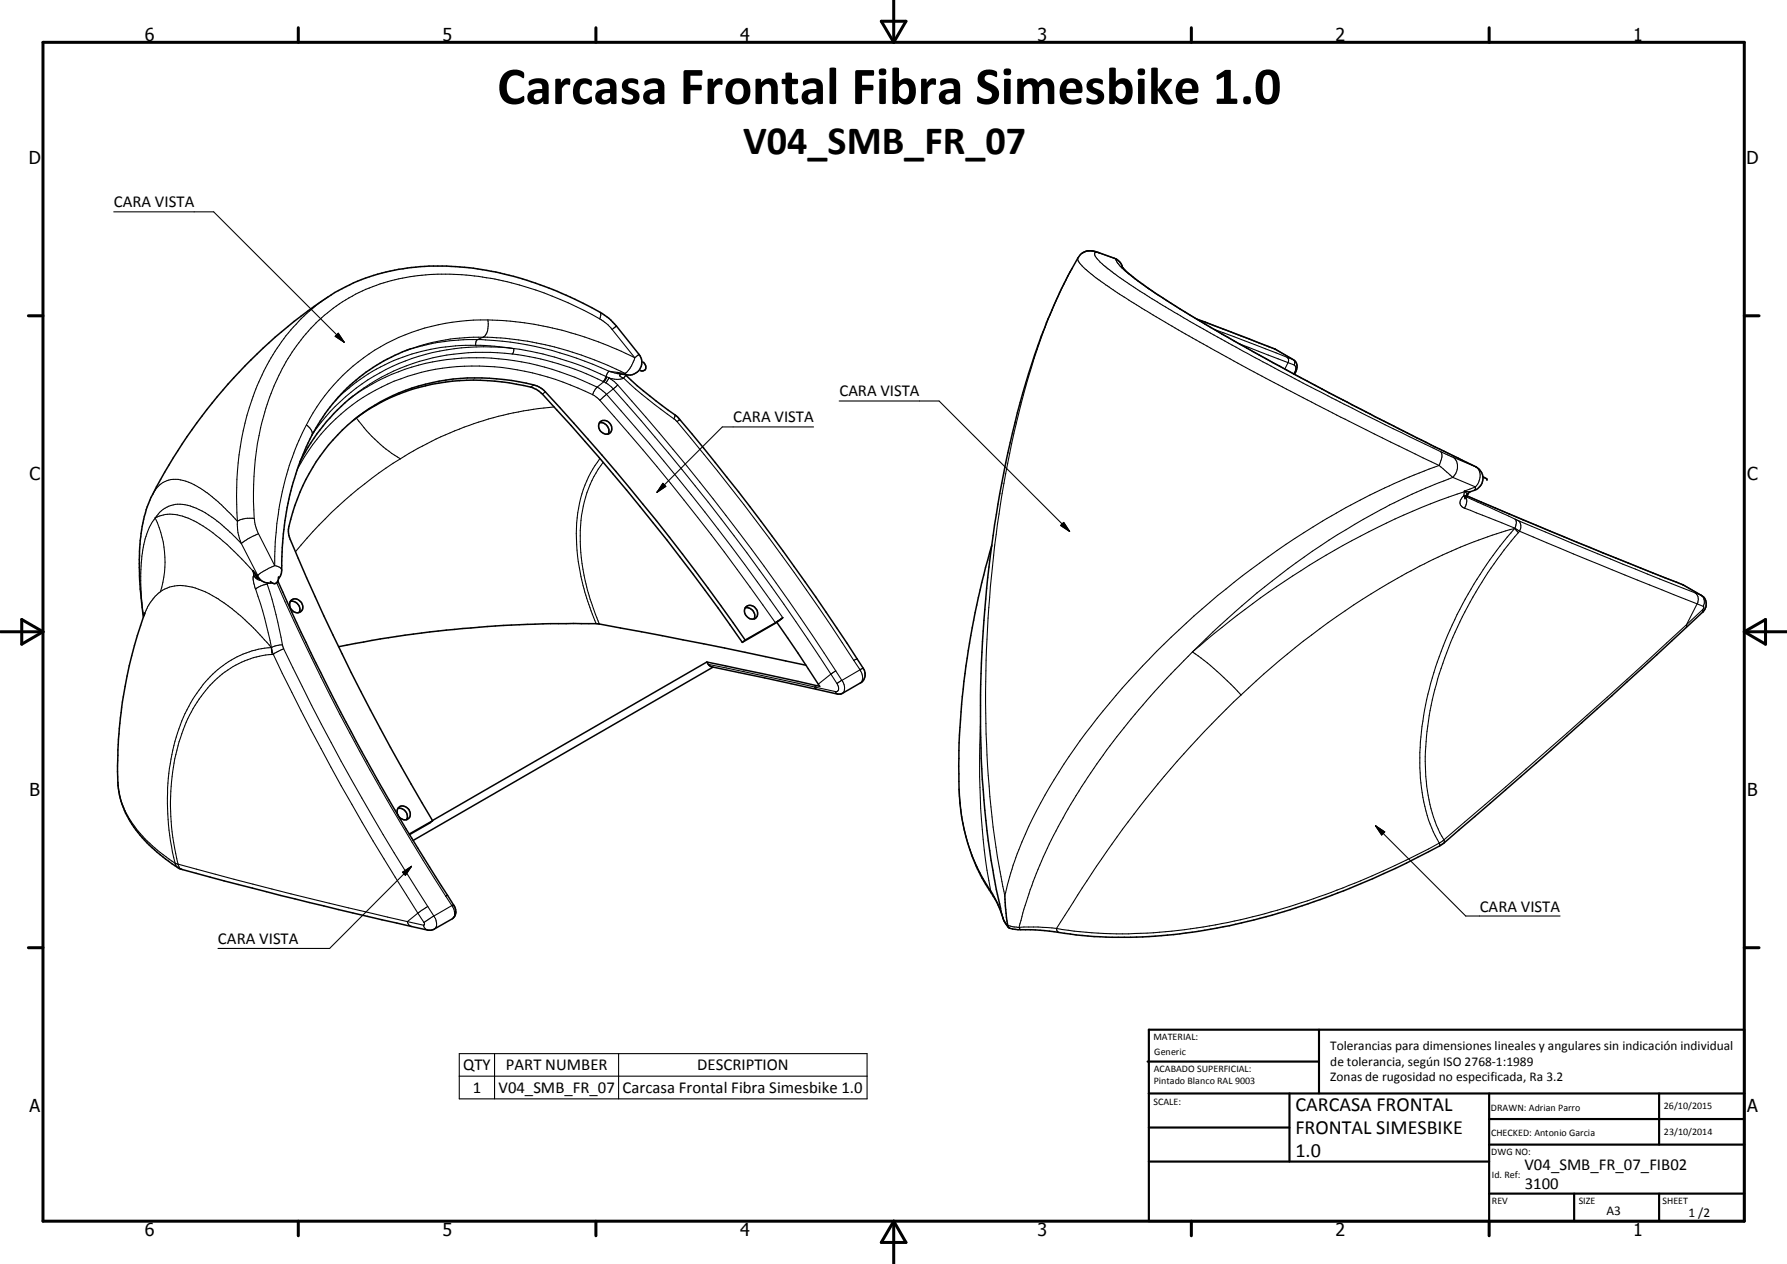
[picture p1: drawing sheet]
<svg xmlns="http://www.w3.org/2000/svg" width="420mm" height="297mm" viewBox="0 0 420 297" stroke-linecap="round" stroke-linejoin="round" font-family="sans-serif">
<g fill="none" stroke="#000" stroke-width=".35">
<path d="M263.8 62.7a47 47 0 0 0 9.7 7.4 661.6 661.6 0 0 0 49.8 27.8l23.7 11.8a3 3 0 0 1 1.7 2.9 3 3 0 0 1-2 2.6l-1.2 .4-.7 .9M263.9 62.9a3.1 3.1 0 0 0-1.9-2.2l-4.4-1.6a3.4 3.4 0 0 0-4.2 1.5l-3.3 6.2a155.5 155.5 0 0 0-12 34.8 287.6 287.6 0 0 0-6.5 88.8 172.4 172.4 0 0 0 3.7 23.1M281.3 75l14.7 5.6a29.2 29.2 0 0 1 8.1 3.9 2.41 2.41 0 0 1 .2 3.4M83 93.1a45.7 45.7 0 0 0-12.4 15.4M83.2 98.7a47.3 47.3 0 0 1 38.2-8.4 13.3 13.3 0 0 1 4.7 1.2l.7 .5a509.8 509.8 0 0 1 47.7 59M96.5 82a43 43 0 0 0-26 26.6 71 71 0 0 0-4.3 26.1l-.7 1.3M140.9 99.4a1.92 1.92 0 0 1 2.1 2.6M141 99.2a1.74 1.74 0 0 1 2.4 .3 1.74 1.74 0 0 1-.2 2.4 1.87 1.87 0 0 1-2-.6 1.87 1.87 0 0 1-.2-2.1zM145.1 87.8l1.2 .1a3.4 3.4 0 0 0 4.5-1.8l.1-.5a2.76 2.76 0 0 0-.7-2.3l-5.3-6.7a12.9 12.9 0 0 0-3.8-3.2 79.4 79.4 0 0 0-34-10.7l-6.2-.2a47.1 47.1 0 0 0-28.6 10.7 123.9 123.9 0 0 0-37.1 44.4 39.8 39.8 0 0 0-2.4 16.8l.2 4 .7 6.6M147 88a116.4 116.4 0 0 0 12.3 10 538.4 538.4 0 0 1 44 59.6 2.33 2.33 0 0 1-1 2.9l-4.2 2.4-1.2 .2-29.6-6.4-.6-.4-.5-.7M151.3 85.1a1.2 1.2 0 0 1 0 2h-.7M344.8 116.5l25.9 10.9 20.7 8.4a32.5 32.5 0 0 1 8.9 4.3 2.47 2.47 0 0 1 0 3.8 1608 1608 0 0 1-57.2 51.1l-3.6 3.1a189.6 189.6 0 0 1-44.7 18.1l-5.8 1.4a113.5 113.5 0 0 1-43.4 1.1l-3.3-.2a10.9 10.9 0 0 1-5-.4 1.99 1.99 0 0 1-.5-1.6l-.5-5.9"/>
<path d="M344.8 116.5l-.4 .5M348.6 112.1l1 .5M60.4 135.3a3.5 3.5 0 0 0 3.5 1.6M65.3 136.5a538.2 538.2 0 0 0 41.5 76.3v.2a2.26 2.26 0 0 1-.4 2.9l-4.5 2.5-1.2 .2-34.7-8.2-23.1-6.1a24.3 24.3 0 0 1-6.5-4.6 22.7 22.7 0 0 1-8.7-15.8 108.5 108.5 0 0 1 6.1-39.2l.2-.6M65.5 135.6v.4M65.5 136a1.03 1.03 0 0 1-.7 1.1 1.03 1.03 0 0 1-1.2-.4M233.2 128.1a180.8 180.8 0 0 0-7.5 60.6 45.2 45.2 0 0 0 8.2 22.5l1.1 2.3 1 2.9 1.1 1.6M68.2 141.4a1.86 1.86 0 0 1 1.9 .6 1.86 1.86 0 0 1 .2 1.9M68.4 141.1a1.75 1.75 0 0 1 2.3 .3 1.75 1.75 0 0 1 0 2.4 1.82 1.82 0 0 1-2.1-.5 1.82 1.82 0 0 1-.2-2.2zM79.6 152a274.1 274.1 0 0 1 61.3-5.4 1497.5 1497.5 0 0 1 48.6 9.7M166.2 155.6l-64.5 37.2M167.7 156.8l-70.6 40.7"/>
<path d="M175.2 142.8a1.93 1.93 0 0 1 2.1 2.7M175.2 150.4l-.7 .6M175.2 150.4a525.5 525.5 0 0 0-47.7-59l-.8-.5a47.9 47.9 0 0 0-41.3 6.1 44.1 44.1 0 0 0-17.6 28l.1 .9a494.1 494.1 0 0 0 33.8 67M175.3 142.7a1.74 1.74 0 0 1 2.4 .3 1.74 1.74 0 0 1-.3 2.4 1.87 1.87 0 0 1-1.9-.6 1.87 1.87 0 0 1-.2-2.1zM182.7 146.3l1.4-1.1-1.8 1.1-7.1 4.1M182.7 146.3l-8.2 4.7M182.7 146.3l10 15-26.5-5.7M93.5 190a1.92 1.92 0 0 1 2.1 2.6M93.7 189.8a1.72 1.72 0 0 1 2.7 1.1 1.4 1.4 0 0 1-.7 1.7 1.4 1.4 0 0 1-1.8-.6l-.5-1.1v-.6zM101.7 192.9l-.7 .5-4.7 2.7M101.7 192.9l-5.5 3.1"/>
</g>
<g fill="none" stroke="#000" stroke-width=".25">
<path d="M26.7 49.8h23.5l30.7 30.6M257.5 59.3a2.96 2.96 0 0 0-3.2 .3M257.5 59.3h.1M257.5 59.3a1.26 1.26 0 0 0 .5 1.6 47.8 47.8 0 0 0 8 6.2l12.3 7.6 16.8 9.4 20.9 10.9 22.8 11.2M257.6 59.3l1 .2M258.2 59.3l.4 .2M258.6 59.5l3.8 1.3 .1 .5a19.9 19.9 0 0 0 5.9 5.4l1.4 .9M77 69.8a46.6 46.6 0 0 0-18.4 26 71.2 71.2 0 0 0-2.8 26.7M78.8 79l.7-.7 1.4 2.1zM79.5 78.3l1.4 2.1-2.1-1.4zM114.7 75.2a4.2 4.2 0 0 1-.9 3.9l-.2 .1a2.09 2.09 0 0 0-1.6 .9l-.1 1.1M114.7 75.2a46.3 46.3 0 0 0-41.1 21.8l-1.6 2.9"/>
<path d="M114.7 75.2a82.4 82.4 0 0 1 34.6 8.9M141 74.9l1.9 1.4 1 1.1M141 74.9a75.2 75.2 0 0 0-35.2-10.5 43.5 43.5 0 0 0-27.5 8 45.7 45.7 0 0 0-14.9 20.9 68.9 68.9 0 0 0-3.6 28.5M141.1 73.4l.2 .7-.3 .8M143.9 77.4l5.4 6.7M144.9 76.6l-1 .8M252 63.1a134.7 134.7 0 0 0-12 32 284.8 284.8 0 0 0-6.5 99.3l1 7 1.8 9.2a84.3 84.3 0 0 1 11.6-27.4 179.5 179.5 0 0 1 40.3-44.8 169.3 169.3 0 0 1 50.2-29M253.4 60.6v.1a6.4 6.4 0 0 0 2.7 3.4l3.9 2.8 6 4 8.8 5.3 10.8 6.1 12 6.6 17.6 9.1 23.2 11.4M262 60.7a2.86 2.86 0 0 1 1.9 2.2M269.8 67.6l.4 .3M269.8 67.6a473.8 473.8 0 0 0 42.7 24.7M281.4 75l17 6.5"/>
<path d="M285.4 77.4l17.2 6.5M72 99.9a2.2 2.2 0 0 1 1.3 2.4M72 99.9a69.5 69.5 0 0 0-7.4 33M83.8 98.2a34.4 34.4 0 0 0 10.3 9.6M95.2 82.5a52.4 52.4 0 0 1 24.8-2.1 84.7 84.7 0 0 1 23.2 6.8M96.5 82a55.2 55.2 0 0 1 29.6-1.4 84.9 84.9 0 0 1 20.9 7.2M120.4 83.2a50.1 50.1 0 0 0-37.4 9.9M120.4 83.2l.3-.4 .1-.9a48.8 48.8 0 0 0-33.3 5.4 41.6 41.6 0 0 0-8.7 6.9M120.4 83.2a66.6 66.6 0 0 1 21.4 6.5M125.5 90.5l-.7 .5M128.2 92.1l-.7 .5M130.3 95.6a78.3 78.3 0 0 0-13.1 2.2 81.9 81.9 0 0 0-23.1 10"/>
<path d="M139.3 92.8l1.7 1.3M139.3 92.8a59.7 59.7 0 0 0-40.3-5.3 45.1 45.1 0 0 0-29.1 22.7M140.4 91l-.5 .5-.6 1.3M140.4 91a61.2 61.2 0 0 0-40.3-5.6 47.3 47.3 0 0 0-17.9 8.3M140.4 91l2.2 1.7M141 94.1a556.5 556.5 0 0 1 41.3 52.2M141.8 89.7h.2M142 89.7l.4 .3M142 89.7l-1.6 1.3M142.4 90l1.8 1.4M142.5 88.5l.2 .1M142.5 88.5a70.9 70.9 0 0 0-25.2-6.9 48.9 48.9 0 0 0-41.7 17.6l-2 2.7"/>
<path d="M142.5 88.5l-.7 1.2M142.6 92.7l-1.6 1.4M142.6 92.7a553.6 553.6 0 0 1 41.5 52.5M142.7 88.6l.5 .2M142.7 88.6l-.7 1.1M143.2 88.8a4.5 4.5 0 0 0 3.4 .1M143.2 88.8l-.8 1.2M143.2 88.8l2 1.7M143.2 87.2l1.9 .6M143.2 87.2l-.7 1.3M143.2 87.2l3.8 .6M144.2 91.4a543 543 0 0 1 51.2 67"/>
<path d="M144.2 91.4l-1.6 1.3M145.2 90.5l-1 .9M145.2 90.5a545.1 545.1 0 0 1 51.3 67.1M145.7 88.3h.1M145.7 88.3l.9 .6M146.1 87.9l-.4 .4M146.6 88.9l4.3 3.8 7.5 5.7M147 87.8l.4 .3M147.1 88.1l-.5 .8M149.3 84.1a7.1 7.1 0 0 1-2.3 3.7M150.2 83.3h.1M150.2 83.3l-.9 .8"/>
<path d="M150.9 85l.4 .1M158.4 98.4l.8 .7M158.7 97.5l-.3 .9M159.2 99.1a549.8 549.8 0 0 1 41.5 56.1M159.8 98.6h.1M159.8 98.6l-.6 .5M197.3 94.2h23.5l30.7 30.7M291.4 80.8l12.9 5M298.2 81.4l.2 .1M298.4 81.5l1.4 .5 4.2 2.5M299.6 82l.3 .1M302.6 83.9l.3 .5 .1 .4-.9 1.9"/>
<path d="M302.6 83.9l1.4 .6M304 84.5l.4 .6-.1 .7M304 84.5h.1M304.3 85.8l.3 .3 .1 .5-.5 1.2M312.5 92.3l16.2 8.4 18.3 9M312.5 92.3h.1M35.9 116.2a5.8 5.8 0 0 1 7.8-3.1 32.3 32.3 0 0 1 11.6 8.9l.5 .5M94.1 107.8a99.7 99.7 0 0 0-24.6 21.9M141 107.7a28.9 28.9 0 0 0-5.4 20.3 56.9 56.9 0 0 0 4.6 18.6M141.8 108.6a29.8 29.8 0 0 0-5.2 21.2 55.6 55.6 0 0 0 4.3 16.8M155.9 113.6l.6 .7-2 1.4zM191.3 100.3h-21.5l-15.3 15.4"/>
<path d="M338.4 109.4l3.2 2.8M338.8 106.2l.2 1-.6 2.2M338.8 106.2l2.9 1.3M341.6 112.2a163.9 163.9 0 0 0-51.3 31.7l-5.1 4.6-4.8 4.7M341.6 112.2l5.3 2.2M341.7 107.5a3.2 3.2 0 0 1-.1 4.7M341.7 107.5l5.3 2.2M344.1 116.5h.1M344.1 116.5a1.57 1.57 0 0 0 0 2.8l.2 .1M344.2 116.6h.6M344.3 115.4l.1 .1M344.3 115.4v.2"/>
<path d="M344.3 115.4l1.3 .2M344.3 115.6l-.2 .9M344.3 115.6a186 186 0 0 0-60.5 34.7l-3.4 2.9M344.3 119.4l11.9 4.7M344.4 115.5l-.1 .1M344.4 115.5l.7 .6M344.6 116.8a2.26 2.26 0 0 1-.3 2.6M344.6 116.7l11.6 5.3M344.8 116.5l22.9 9.7 26.6 10.7M345 116v.1M345.1 116.1h.1M345.1 116.1l-.9 .4"/>
<path d="M346.9 114.4l-.2 .8M346.9 114.4l-2.6 1M347 109.7h.1M347 109.7a3.2 3.2 0 0 1-.1 4.7M36.5 121.7a19.9 19.9 0 0 0-3.3 11.3l-.1 .9a59 59 0 0 0 .6 11.1M36.5 121.7a23.9 23.9 0 0 1 1.2 17.4M36.5 121.7a9.2 9.2 0 0 1 8.4 .3 46.7 46.7 0 0 1 13.8 11.3l.8 .9M36.5 121.7a6.9 6.9 0 0 1 8.9-2.5l1.4 .6a27.5 27.5 0 0 1 6.8 4.8l3.2 3.2M37.7 139.1a9.8 9.8 0 0 0-3 3.4l-.9 2.2M37.7 139.1a9.1 9.1 0 0 1 9-.6 38.1 38.1 0 0 1 12.4 8.6l4.7 5.1M55.8 122.5a10.6 10.6 0 0 0 1 5.3M56.8 127.8l3.8 7.5"/>
<path d="M59.4 134l.1 .2M59.4 134l1 1.3M59.4 134l1.2 1.3M59.5 134.2h.1M59.5 134.2l.2 1.1M59.5 134.2l1.2 1.7M59.7 135.3l.4 .4 .6 .2M59.7 135.3l.5 .6 1.3 .5M59.7 135.3a5 5 0 0 0 .3 2.9l.1 .2M59.8 121.8h-2.1l-1.1 .3-.8 .4M59.8 121.8l.3 1.9 .7 1.7M60.1 138.4l2.1 6.8 1.6 7"/>
<path d="M60.6 135.3l.4 .8M60.7 135.9l.5 .3M60.8 125.4l-2.6 1.3-1.4 1.1M60.8 125.4l3.8 7.5M62.8 137.2l2.1 7.2 1.5 7.2M62.8 137.2l-1.5 .5-1.2 .7M62.9 137l-.1 .2M63.1 137l-.3 .2M64.6 132.9l-2.5 1.3-1.5 1.1M64.6 132.9l1.2 .4 .4 .7M65.1 136.9a532.1 532.1 0 0 0 39.7 73.7M65.2 136.8h.2"/>
<path d="M250.1 122.8l1.4 2.1-2.1-1.4zM356.1 124.2a131.7 131.7 0 0 0-35.8 16.6 211.1 211.1 0 0 0-52.3 48.8 255.2 255.2 0 0 0-15.6 22.4l-4 6.2M356.1 124.2a91.2 91.2 0 0 0-21.8 46.5 47.8 47.8 0 0 0 1.9 22.9l.8 1.9 1.4 2.6M356.1 124.2l.9 1M356.2 124.1l1.1 .7M356.2 124.1l-.1 .1M356.2 122a1.91 1.91 0 0 1 0 2.1M356.2 122l.7 .3M356.9 122.3a1.86 1.86 0 0 1 .4 2.5M356.9 122.3l24.7 10.3 17 6.7M357.3 124.8l15.7 6.6 26 10.5M357.3 124.8a93 93 0 0 0-21.1 42.2 54.6 54.6 0 0 0-.2 21 28.7 28.7 0 0 0 3.5 9.4"/>
<path d="M394.2 136.8l.1 .1M394.3 136.9l1.4 .5M395.6 137.4h.1M395.7 137.4l.1 .1M395.7 137.4l4.3 2.5M398.6 139.3a1.91 1.91 0 0 1 .4 2.6M398.6 139.3l1.4 .6M400 139.9l.5 .6a2.31 2.31 0 0 1 0 2M400 139.9l.1 .1M63.8 152.2a23.2 23.2 0 0 0-18 11.5 46.5 46.5 0 0 0-6.4 27.6 54.9 54.9 0 0 0 1.8 11.6M63.8 152.2l.2 1.6M63.8 152.2h.1"/>
<path d="M63.8 152.2l.5 1.6M64 153.8a22.5 22.5 0 0 0-17.2 10.5 34.4 34.4 0 0 0-4.9 11 55 55 0 0 0 0 27.8M64.3 153.8a539.8 539.8 0 0 0 33.9 60.8M64.3 153.8h-.3M66.4 151.6l-1.2 .1-1.4 .5M66.4 151.6l.3 .9M66.7 152.5l-2.4 1.3M66.7 152.5a540.4 540.4 0 0 0 33.9 60.5M166.5 156.1l25.1 5.4M195.4 158.4l1.4 2.3M195.4 158.4l-3 2.4M196.5 157.6l-1.1 .8"/>
<path d="M196.5 157.6l1.4 2.3M197.9 159.9l-1.1 .8M197.9 159.9a2.32 2.32 0 0 1 .2 3M200.7 155.2l1.5 2.2M201.5 154.9l-.8 .3M202.2 157.4a2.33 2.33 0 0 1 .3 3l-.2 .1M202.2 157.4l-4.3 2.5M203 157.1l-.8 .3M280.4 153.2a186.1 186.1 0 0 0-27.4 33.7 106.4 106.4 0 0 0-13.4 31M280.4 153.2a62.6 62.6 0 0 1 11.4 10.1M396.5 146.8v.6M396.5 146.8a1680.8 1680.8 0 0 1-57 50.6"/>
<path d="M399 141.9l1.5 .6M399 141.9l-2.5 4.9M400.3 143.3v.6M400.3 143.3l-3.8 3.5M400.5 142.5l.1 .4-.3 .4M191.6 161.5l.5 .5M191.6 161.5l4.8 1M192 161.1l-.4 .4M196.4 162.5l.5 .6M196.8 160.7a1.13 1.13 0 0 1-.2 1.9l-.2-.1M230.5 170a166 166 0 0 0 2.4 39.2M27.7 183.9a19.8 19.8 0 0 0 5.9 12.6 35.5 35.5 0 0 0 6.1 5.3l1.5 1.1"/>
<path d="M225.5 185.5a43.4 43.4 0 0 0 7.4 23.7M323.4 194.1l2.2 1.4-.7 .7zM323.4 194.1l21.2 21.2h22.2M338.4 198.1l.1 .7M338.4 198.1a187.2 187.2 0 0 1-28.2 12.6 137.6 137.6 0 0 1-50.6 8.7l-7.1-.6-4.1-.6M339.5 197.4v.7M339.5 197.4l-1.1 .7M41.2 202.9l.7 .2M41.2 202.9l.3 .7 .4 .3M41.9 203.1l.3 .8 .7 .4M41.9 203.1a1265.3 1265.3 0 0 0 53.9 13.5M94.6 205l2.2-1.4-1.5 2.1z"/>
<path d="M95.8 216.6l.3 .7 .6 .4M95.8 216.6l3.8 .8M96.8 203.6l-19.3 19.3h-26.2M98.2 214.6l1.5 2.2M98.2 214.6l-2.4 2M99.6 217.4l.3 .8 .6 .4M99.7 216.8l.1 .4-.2 .2M100.6 213l-2.4 1.6M100.6 213l1.4 2.3M102 215.3l-2.3 1.5M102 215.3a2.32 2.32 0 0 1 .1 3M104.8 210.6l1.4 2.2"/>
<path d="M105.2 210.4h.1M105.2 210.4l-.4 .2M106.2 212.8a2.48 2.48 0 0 1 .2 3.1M106.2 212.8l-4.2 2.5M106.6 212.6h.1M106.6 212.6l-.4 .2M232.9 209.2l.2 .6M232.9 209.2l1.7 3.2 1.2 3.3M235.3 213.5l.5 2.2M235.8 215.7v.1M235.8 215.7a2.66 2.66 0 0 0 3.1 2.1l.7 .1M239.6 217.9l4.5-.1 4.3 .4"/>
<path d="M239.6 217.9l.4 .6M248.4 218.2l.2 .6 .3 .3M108 247.6h95.9v10.6h-95.9zM108 252.9h95.9M116.3 247.6v10.6M145.4 247.6v10.6"/>
</g>
<g fill="#000">
<circle cx="263.8" cy="62.7" r=".18"/>
<circle cx="344.5" cy="117" r=".18"/>
<circle cx="349.6" cy="112.6" r=".18"/>
<circle cx="34" cy="144.1" r=".18"/>
</g>
<g fill="none" stroke="#000" stroke-width=".71">
<path d="M10.1 9.9h400v277.1h-400zM70.1 6.5v3.4M140.1 6.5v3.4M207.2 5h5.8l-2.9 4.9zM210.1 0v9.9M280.1 6.5v3.4M350.1 6.5v3.4M6.7 74.2h3.4M410.1 74.2h3.5M.1 148.5h10M5.1 145.6l5 2.9-5 2.9zM410.1 148.5h10"/>
<path d="M410.1 148.5l5-2.9v5.8zM6.7 222.7h3.4M410.1 222.7h3.5M70.1 287v3.4M140.1 287v3.4M210.1 287v10M210.1 287l2.9 5h-5.8zM280.1 287v3.4M350.1 287v3.4"/>
</g>
<g fill="none" stroke="#000" stroke-width=".51">
<path d="M269.8 249.5h40.3M270.1 242h140v45h-140zM270.1 257h140M303.2 257v16M310.1 242v15M350.1 257v30M390.1 257v12M270.1 265h33.1M270.1 273h80M350.1 269h60M350.1 263h60M350.1 280.5h60"/>
<path d="M370.1 280.5v6.5M390.1 280.5v6.5"/>
</g>
<path d="M79.5 78.3l1.4 2.1-2.1-1.4zM155.9 113.6l.6 .7-2 1.4zM250.1 122.8l1.4 2.1-2.1-1.4zM323.4 194.1l2.2 1.4-.7 .7zM94.6 205l2.2-1.4-1.5 2.1z" fill="#000"/>
<text font-size="12.6" x="116.9" y="24.4">Carcasa Frontal Fibra Simesbike 1.0</text>
<text font-size="9.4" x="174.7" y="36.2">V04_SMB_FR_07</text>
<g font-size="4.7">
<text x="304.6" y="261.1">CARCASA FRONTAL</text>
<text x="304.6" y="266.5">FRONTAL SIMESBIKE</text>
<text x="304.6" y="271.9">1.0</text>
</g>
<g font-size="4.2">
<text x="34" y="9.6">6</text>
<text x="104" y="9.6">5</text>
<text x="174" y="9.6">4</text>
<text x="244" y="9.6">3</text>
<text x="314" y="9.6">2</text>
<text x="384" y="9.6">1</text>
<text x="6.8" y="38.7">D</text>
<text x="410.6" y="38.7">D</text>
<text x="7" y="112.9">C</text>
<text x="410.8" y="112.9">C</text>
<text x="7" y="187.1">B</text>
<text x="410.8" y="187.1">B</text>
<text x="7" y="261.4">A</text>
<text x="410.8" y="261.4">A</text>
<text x="34" y="290.4">6</text>
<text x="104" y="290.4">5</text>
<text x="174" y="290.4">4</text>
<text x="244" y="290.4">3</text>
<text x="314" y="290.4">2</text>
<text x="384" y="290.4">1</text>
</g>
<g font-size="3.9">
<text x="26.8" y="48.7">CARA VISTA</text>
<text x="197.3" y="93.2">CARA VISTA</text>
<text x="172.4" y="99.3">CARA VISTA</text>
<text x="347.9" y="214.2">CARA VISTA</text>
<text x="51.3" y="221.8">CARA VISTA</text>
<text x="108.9" y="251.5">QTY</text>
<text x="118.9" y="251.5">PART NUMBER</text>
<text x="163.9" y="251.5">DESCRIPTION</text>
<text x="111.2" y="256.8">1</text>
<text x="117.2" y="256.8">V04_SMB_FR_07</text>
<text x="146.4" y="256.9">Carcasa Frontal Fibra Simesbike 1.0</text>
<text x="358.5" y="275">V04_SMB_FR_07_FIB02</text>
<text x="358.5" y="279.4">3100</text>
</g>
<g font-size="3.1">
<text x="312.7" y="246.8">Tolerancias para dimensiones lineales y angulares sin indicación individual</text>
<text x="312.7" y="250.4">de tolerancia, según ISO 2768-1:1989</text>
<text x="312.7" y="254">Zonas de rugosidad no especificada, Ra 3.2</text>
<text x="377.7" y="285.6">A3</text>
<text x="397" y="285.9">1 /2</text>
</g>
<g font-size="2.4">
<text x="271.2" y="244.4">MATERIAL:</text>
<text x="271.3" y="252">ACABADO SUPERFICIAL:</text>
<text x="271.4" y="247.9">Generic</text>
<text x="271.3" y="254.6">Pintado Blanco RAL 9003</text>
<text x="271.2" y="259.7">SCALE:</text>
<text x="350.6" y="261">DRAWN: Adrian Parro</text>
<text x="391.2" y="260.6">26/10/2015</text>
<text x="350.6" y="267">CHECKED: Antonio Garcia</text>
<text x="391.2" y="266.7">23/10/2014</text>
<text x="350.6" y="271.4">DWG NO:</text>
<text x="350.8" y="276.9">Id. Ref:</text>
<text x="350.8" y="282.8">REV</text>
<text x="371.2" y="282.9">SIZE</text>
<text x="390.9" y="282.9">SHEET</text>
</g>
</svg>
